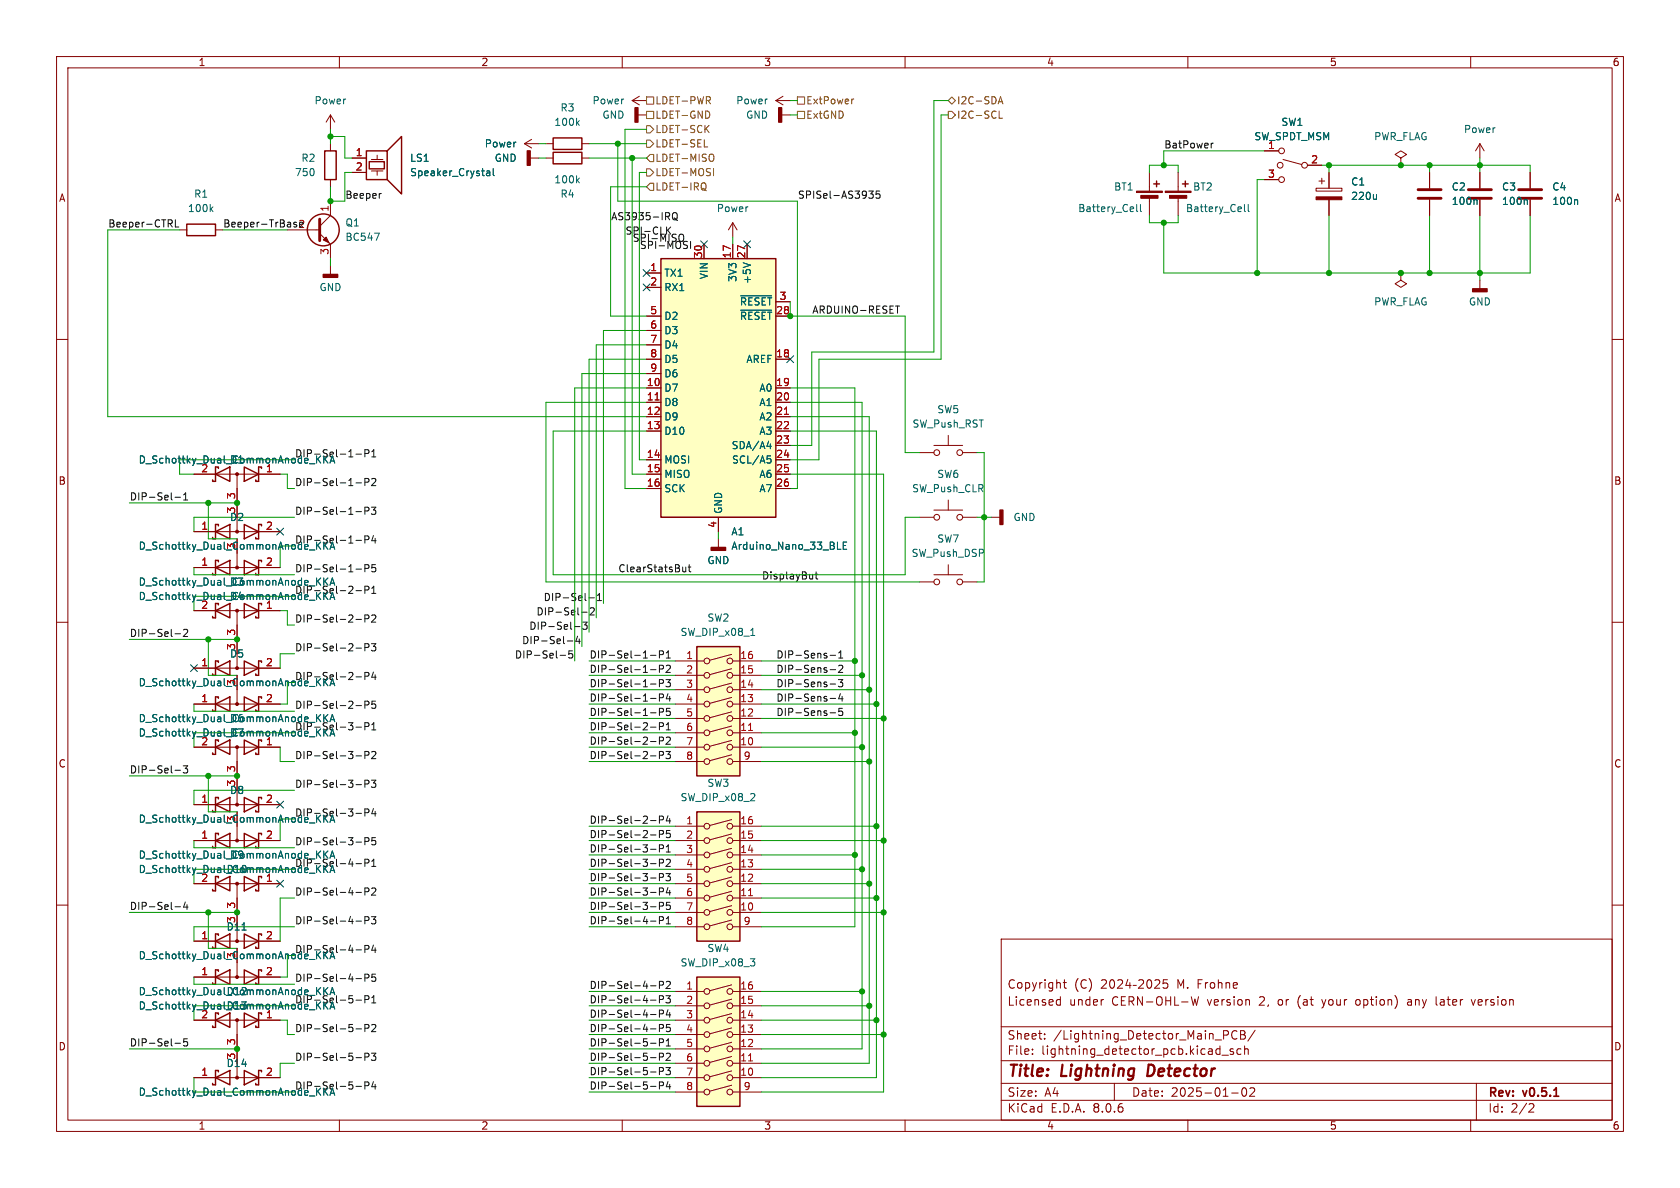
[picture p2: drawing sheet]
<svg xmlns="http://www.w3.org/2000/svg" width="297mm" height="210mm" viewBox="0 0 297 210" stroke-linecap="round" stroke-linejoin="round" font-family="sans-serif">
<g fill="none" stroke="#840000" stroke-width=".18">
<path d="M10 10h277v190h-277zM12 12h273v186h-273zM60 10v2M110 10v2M160 10v2M210 10v2M260 10v2M252.7 30.5v2.8M252.7 35.3v2.8M10 60h2M285 60h2M34.3 83.8h11.2"/>
<path d="M41.9 83.8v5.1M45.7 83.8h3.8M10 110h2M285 110h2M10 160h2M285 160h2M177 166h108v32h-108zM186.9 177.6h.6M186.9 176.8h.6M187.5 176.2v1.5M188 173.7h.5M188.2 173.2v1.3l.3 .2"/>
<path d="M194.7 173.3l.6-.1 .2 .1 .1 .3-.9 1.1h.9M195 176.7h.1M196.3 173.3l.2-.1a.81 .81 0 0 1 .6 .6 .81 .81 0 0 1-.3 .8l-.1 .1a.81 .81 0 0 1-.4-1.4zM197.6 173.3l.6-.1 .2 .1 .1 .3-1 1.1h1M199.4 173.1l-.4 1.1h1M199.7 173.7v1M200.3 174.2h.6M201.3 173.3l.6-.1 .2 .1 .1 .3-1 1.1h1M202.9 173.3l.2-.1a.81 .81 0 0 1 .6 .6 .81 .81 0 0 1-.3 .8l-.2 .1a.81 .81 0 0 1-.3-1.4zM204.2 173.3l.5-.1 .3 .1v.3l-.9 1.1h.9M206.4 173.2h-.7l-.1 .7 .2-.1h.5l.2 .3-.1 .5-.2 .1-.6-.1M210.6 176.2l.4 1.5 .2-1.1 .3 1.1 .4-1.5"/>
<path d="M211.8 173.9h.5M212.5 173.2h-.7v1.5M213.1 173.7v1M213.5 173.7l-.3 .1-.1 .2M214 173.8l.2-.1 .5 .1v.6l-.1 .2-.4 .1-.2-.1zM215.4 173.8l.2-.1 .4 .1v.9M215.4 173.2v1.5M216.7 173.8l.3-.1 .3 .1 .1 .9M216.7 173.7v1M218 174.2l.7-.1v-.3l-.5-.1-.2 .2 .1 .7h.6M233.7 176.7l.3 1M233.8 178.1l-.1 .1"/>
<path d="M240 176.7l-.3 .3v.4l.3 .3M249.3 176.7l-.4 .1M249.4 177.1h-.4a.29 .29 0 0 0-.2 .3 .29 .29 0 0 0 .2 .3h.4M253.9 177.5l.2 .2M260.1 176.7l.4 1 .3-1M60 198v2M110 198v2M160 198v2M177 194.5h108M177 191.5h108M177 187.5h108M177 181.5h108"/>
<path d="M182.5 186.3v.1M182.5 185.5v.1M184.7 183.6v.1M184.7 182.8v.1M197 191.5v3M210 198v2M215.5 185.4l.2 .1M215.7 184.9v1.5M215.7 186.3l-.2 .1M216 186.5h1.2M216.3 182.2h.6l.3 .3-.2 .4-.7 .1M217.7 193.2h1.2"/>
<path d="M218 185.5l-.3-.1-.2 .2v.2l.5 .2v.3h-.5M218.7 182.3a.6 .6 0 0 0-.8 0 .6 .6 0 0 0-.2 .8 .56 .56 0 0 0 .3 .5 .56 .56 0 0 0 .7 0M219.3 182.2h.5l.2 .1 .1 .3-.3 .3a.4 .4 0 0 1 .4 .4 .4 .4 0 0 1-.3 .4h-.6zM219.3 182.9h.5M219.4 185.5l-.4-.1-.3 .3v.4l.1 .2h.6M219.7 192.4l.2-.1a.81 .81 0 0 1 .6 .6 .81 .81 0 0 1-.3 .8l-.2 .1a.81 .81 0 0 1-.3-1.4zM220 185.5l.2-.1 .4 .1 .1 .9M220 184.9v1.5M221 192.4l.5-.1 .2 .1 .1 .3-.9 1.1h.9M221.9 182.1l-1.3 2M260 198v2M261 191.5v6.5"/>
<path d="M270.5 195.1l.5 .1 .2 .3-1 1.1h1"/>
</g>
<path d="M274.7 193.8h.9" fill="none" stroke="#840000" stroke-width=".3"/>
<path d="M203.1 188.2l-.3 2h.5" fill="none" stroke="#840000" stroke-width=".4"/>
<path d="M250.7 35.1h4.1M250.7 33.5h4.1" fill="none" stroke="#840000" stroke-width=".51"/>
<path d="M260.9 35.3l.2 .2v.6M56.2 81.1l.5 .8M57.2 80.6v1.3M57.4 81.1l.6 .8M58.3 81.9l.5-1.3 .4 1.3" fill="none" stroke="#006464" stroke-width=".18"/>
<path d="M38.1 82.6v2.5h-.5v-.3M38.1 83.8l2.5-1.2v2.5zM43.2 82.6l2.5 1.2-2.5 1.3zM45.7 82.6v2.5h-.5v-.3" fill="none" stroke="#840000" stroke-width=".25"/>
<circle cx="41.9" cy="83.8" r=".25" fill="#840000" stroke="#840000" stroke-width=".18"/>
<path d="M123.2 172.7h7.6v22.9h-7.6z" fill="#ffffc2"/>
<g fill="none" stroke="#840000" stroke-width=".18">
<path d="M119.4 175.3h5.1M119.4 177.8h5.1M129.4 179.2l-3.9 1M129.4 176.6l-3.9 1.1M129.4 174.1l-3.9 1M129.5 175.3h5.1M129.5 177.8h5.1M119.4 190.5h5.1M119.4 188h5.1M119.4 185.4h5.1M119.4 182.9h5.1M119.4 180.3h5.1"/>
<path d="M119.4 193h5.1M129.4 191.8l-3.9 1.1M129.4 189.3l-3.9 1M129.4 186.8l-3.9 1M129.4 184.3l-3.9 1M129.4 181.7l-3.9 1.1M129.5 190.5h5.1M129.5 188h5.1M129.5 185.4h5.1M129.5 182.9h5.1M129.5 180.3h5.1M129.5 193h5.1"/>
<circle cx="125" cy="175.3" r=".51"/>
<circle cx="125" cy="177.8" r=".51"/>
<circle cx="129" cy="175.3" r=".51"/>
<circle cx="129" cy="177.8" r=".51"/>
<circle cx="125" cy="193" r=".51"/>
<circle cx="125" cy="190.5" r=".51"/>
<circle cx="125" cy="185.4" r=".51"/>
<circle cx="125" cy="188" r=".51"/>
<circle cx="125" cy="182.9" r=".51"/>
<circle cx="125" cy="180.3" r=".51"/>
<circle cx="129" cy="193" r=".51"/>
<circle cx="129" cy="190.5" r=".51"/>
<circle cx="129" cy="185.4" r=".51"/>
<circle cx="129" cy="188" r=".51"/>
<circle cx="129" cy="180.3" r=".51"/>
<circle cx="129" cy="182.9" r=".51"/>
</g>
<path d="M123.2 172.7h7.6v22.9h-7.6z" fill="none" stroke="#840000" stroke-width=".25"/>
<path d="M132.3 187.5h.7" fill="none" stroke="#a90000" stroke-width=".18"/>
<path d="M132.7 169.5h.7l-.4 .5M133.3 170l.1 .2-.1 .5" fill="none" stroke="#006464" stroke-width=".18"/>
<path d="M116.8 45.7h20.4v45.7h-20.4z" fill="#ffffc2"/>
<path d="M116.8 45.7h20.4v45.7h-20.4z" fill="none" stroke="#840000" stroke-width=".25"/>
<g fill="none" stroke="#840000" stroke-width=".18">
<path d="M92.7 25.4l1.3 .8M92.7 25.4h2.5M94 24.6l-1.3 .8M129.5 39.4v2.5M129.5 39.4l-.7 1.2M129.5 39.4l.8 1.2M232.7 33.3h4.5v.5h-4.5zM233.2 32h1M233.7 31.5v1M234.9 30.5v2.8M234.9 35.3v2.8M114.3 48.3h2.5"/>
<path d="M114.3 50.8h2.5M114.3 55.9h2.5M114.3 58.4h2.5M124.5 43.2v2.5M129.5 43.2v2.5M132.1 43.2v2.5M137.2 55.9h2.5M137.2 53.3h2.5M114.3 68.6h2.5M114.3 71.1h2.5M114.3 73.7h2.5M114.3 76.2h2.5"/>
<path d="M114.3 63.5h2.5M114.3 61h2.5M114.3 66h2.5M137.2 68.6h2.5M137.2 71.1h2.5M137.2 73.7h2.5M137.2 76.2h2.5M137.2 63.5h2.5M137.2 78.7h2.5M114.3 81.3h2.5M114.3 83.8h2.5M114.3 86.4h2.5"/>
<path d="M127 91.4v2.6M127 95.3v1.5M137.2 81.3h2.5M137.2 83.8h2.5M137.2 86.4h2.5M175.3 91.4h1.5"/>
</g>
<path d="M115.8 70.7h.7M138.7 73.2h.7" fill="none" stroke="#a90000" stroke-width=".18"/>
<path d="M243.3 34.4v.9M243.3 35.1l-.1 .2M130.9 54.8h5.5M130.9 52.3h5.5M131.4 46.4l1.3 .5M135.6 78.9h.8M136.2 78.5v.8M135.6 80.6h.6M135.8 81.1h.3l.2 .2-.1 .5-.4 .1M148.1 97.1h.6M149.1 96.4h.4M149.7 95.8h-.6v1.3h.6" fill="none" stroke="#006464" stroke-width=".18"/>
<g fill="#840000" stroke="#840000" stroke-width=".25">
<path d="M176.8 90.2h.5v2.5h-.5z"/>
<path d="M125.7 96.8h2.6v.5h-2.6z"/>
</g>
<path d="M232.7 34.8h4.5v.5h-4.5z" fill="#840000" stroke="#840000" stroke-width=".18"/>
<path d="M123.2 114.3h7.6v22.9h-7.6z" fill="#ffffc2"/>
<g fill="none" stroke="#840000" stroke-width=".18">
<path d="M119.4 116.8h5.1M119.4 119.4h5.1M129.4 118.2l-3.9 1.1M129.4 115.7l-3.9 1M129.5 116.8h5.1M129.5 119.4h5.1M41.9 137.2v5M119.4 132.1h5.1M119.4 129.5h5.1M119.4 127h5.1M119.4 124.5h5.1M119.4 121.9h5.1"/>
<path d="M119.4 134.6h5.1M129.4 133.4l-3.9 1.1M129.4 130.9l-3.9 1M129.4 128.3l-3.9 1.1M129.4 125.8l-3.9 1.1M129.4 123.3l-3.9 1M129.4 120.8l-3.9 1M129.5 132.1h5.1M129.5 129.5h5.1M129.5 127h5.1M129.5 124.5h5.1M129.5 121.9h5.1"/>
<path d="M129.5 134.6h5.1M34.3 142.2h3.8M38.4 142.2h11.1"/>
<circle cx="125" cy="119.4" r=".51"/>
<circle cx="125" cy="116.8" r=".51"/>
<circle cx="129" cy="116.8" r=".51"/>
<circle cx="129" cy="119.4" r=".51"/>
<circle cx="125" cy="121.9" r=".51"/>
<circle cx="125" cy="124.5" r=".51"/>
<circle cx="125" cy="127" r=".51"/>
<circle cx="125" cy="134.6" r=".51"/>
<circle cx="125" cy="132.1" r=".51"/>
<circle cx="125" cy="129.5" r=".51"/>
<circle cx="129" cy="124.5" r=".51"/>
<circle cx="129" cy="121.9" r=".51"/>
<circle cx="129" cy="127" r=".51"/>
<circle cx="129" cy="134.6" r=".51"/>
<circle cx="129" cy="132.1" r=".51"/>
<circle cx="129" cy="129.5" r=".51"/>
</g>
<path d="M123.2 114.3h7.6v22.9h-7.6zM38.1 142.2l2.5-1.2v2.5zM38.6 141.2v-.2h-.5v2.5h-.5v-.2M43.2 141l2.5 1.2-2.5 1.3zM46.2 141.2v-.2h-.5v2.5h-.5v-.2" fill="none" stroke="#840000" stroke-width=".25"/>
<path d="M132.3 129.1h.7" fill="none" stroke="#a90000" stroke-width=".18"/>
<path d="M132.7 112.3h.7M133 111.3l.1-.2v1.2M56.2 144.6l.5 .8M57.2 144.1v1.3M57.4 144.6l.6 .8M58.3 145.4l.5-1.3 .4 1.3" fill="none" stroke="#006464" stroke-width=".18"/>
<circle cx="41.9" cy="142.2" r=".25" fill="#840000" stroke="#840000" stroke-width=".18"/>
<path d="M123.2 143.5h7.6v22.9h-7.6z" fill="#ffffc2"/>
<g fill="none" stroke="#840000" stroke-width=".18">
<path d="M111.8 17.8h2.5M111.8 17.8l1.2 .7M113 17l-1.2 .8M137.2 17.8l1.2 .7M137.2 17.8h2.5M138.4 17l-1.2 .8M58.4 20.3l-.7 1.3M58.4 20.3v2.6M58.4 25.4v1.3M58.4 31.8v1.2M58.4 35.6v2.5l-1.9 1.9M58.4 20.3l.8 1.3"/>
<path d="M62.2 27.9h2.6M62.2 30.5h2.6M65.7 30.2h2M65.7 28.2h2M66.7 27.4v.8M66.7 30.2v.8M93.7 27.9h1.5M96.5 25.4h1.3M96.5 27.9h1.3M102.9 25.4h1.2M102.9 27.9h1.2M112.8 20.3h1.5"/>
<path d="M138.2 20.3h1.5M203.2 30.5v3.3M203.2 34.8v3.3M208.3 30.5v3.3M208.3 34.8v3.3M223.5 26.7h2.6M223.5 31.8h2.6M226.8 28.2l3.3 .9M231.1 29.2h2.6M234.9 30.5v2.8M234.9 35.3v2.8M247.6 27.9l1.1-.6-1.1-.6-1 .6 1 .6v1.3"/>
<path d="M247.6 29.2h.1M252.7 30.5v2.8M252.7 35.3v2.8M261.6 25.4l-.7 1.3M261.6 25.4v2.5M261.6 30.5v2.8M261.6 35.3v2.8M261.6 25.4l.8 1.3M270.5 30.5v2.8M270.5 35.3v2.8M31.7 40.6h1.3M38.1 40.6h1.3"/>
<path d="M50.8 40.6h5.7M56.5 41.3l1.9 1.9v2.5M58.4 47v1.5M114.3 48.3h2.5M114.3 50.8h2.5M114.3 55.9h2.5M114.3 58.4h2.5M124.5 43.2v2.5M129.5 43.2v2.5M132.1 43.2v2.5M137.2 55.9h2.5M137.2 53.3h2.5"/>
<path d="M247.6 48.3v1.2l-1 .7 1 .6 1.1-.6-1.1-.7M247.6 48.3h.1M261.6 49.5v1.6M114.3 68.6h2.5M114.3 71.1h2.5M114.3 73.7h2.5M114.3 76.2h2.5M114.3 63.5h2.5M114.3 61h2.5M114.3 66h2.5M137.2 78.7h2.5M137.2 68.6h2.5"/>
<path d="M137.2 71.1h2.5M137.2 73.7h2.5M137.2 76.2h2.5M137.2 63.5h2.5M165.1 78.7h5.1M167.6 77v1.7M34.3 94h3.8M34.3 83.8h3.8M38.4 94h11.1M41.9 86.4v7.6M41.9 95.3v5M45.7 83.8h3.8"/>
<path d="M114.3 83.8h2.5M114.3 81.3h2.5M114.3 86.4h2.5M127 91.4v2.6M137.2 83.8h2.5M137.2 81.3h2.5M137.2 86.4h2.5M162.6 91.4h2.5M162.6 80h2.5M165.1 90.2h5.1M167.6 88.4v1.8M167.6 99.8v1.8"/>
<path d="M170.2 91.4h2.5M170.2 80h2.5M34.3 118.1h3.8M34.3 108h11.2M34.3 100.3h3.8M38.4 118.1h11.1M38.4 100.3h11.1M41.9 108v10.1M41.9 119.4v5.1M45.7 108h3.8M162.6 102.9h2.5M165.1 101.6h5.1"/>
<path d="M170.2 102.9h2.5M34.3 124.5h3.8M34.3 132.1h11.2M38.4 124.5h11.1M41.9 132.1v7.6M45.7 132.1h3.8M34.3 156.2h11.2M34.3 148.6h3.8M34.3 142.2h3.8M38.4 148.6h11.1M41.9 143.5v5.1M41.9 156.2v10.2"/>
<path d="M45.7 156.2h3.8M45.7 142.2h3.8M119.4 146.1h5.1M119.4 158.8h5.1M119.4 156.2h5.1M119.4 153.7h5.1M119.4 151.1h5.1M119.4 148.6h5.1M129.4 157.6l-3.9 1M129.4 155l-3.9 1.1M129.4 152.5l-3.9 1M129.4 150l-3.9 1"/>
<path d="M129.4 147.4l-3.9 1.1M129.4 144.9l-3.9 1M129.5 146.1h5.1M129.5 158.8h5.1M129.5 156.2h5.1M129.5 153.7h5.1M129.5 151.1h5.1M129.5 148.6h5.1M34.3 166.4h3.8M34.3 172.7h3.8M38.4 166.4h11.1M38.4 172.7h11.1"/>
<path d="M41.9 167.6v5.1M119.4 161.3h5.1M119.4 163.8h5.1M129.4 162.6l-3.9 1.1M129.4 160.1l-3.9 1M129.5 161.3h5.1M129.5 163.8h5.1M34.3 190.5h3.8M34.3 180.3h11.2M38.4 190.5h11.1M41.9 180.3v10.2M45.7 180.3h3.8"/>
<circle cx="226.3" cy="29.2" r=".51"/>
<circle cx="226.6" cy="26.7" r=".51"/>
<circle cx="226.6" cy="31.8" r=".51"/>
<circle cx="230.6" cy="29.2" r=".51"/>
<circle cx="165.6" cy="80" r=".51"/>
<circle cx="165.6" cy="91.4" r=".51"/>
<circle cx="169.7" cy="80" r=".51"/>
<circle cx="169.7" cy="91.4" r=".51"/>
<circle cx="165.6" cy="102.9" r=".51"/>
<circle cx="169.7" cy="102.9" r=".51"/>
<circle cx="125" cy="153.7" r=".51"/>
<circle cx="125" cy="158.8" r=".51"/>
<circle cx="125" cy="151.1" r=".51"/>
<circle cx="125" cy="148.6" r=".51"/>
<circle cx="125" cy="146.1" r=".51"/>
<circle cx="125" cy="156.2" r=".51"/>
<circle cx="129" cy="151.1" r=".51"/>
<circle cx="129" cy="158.8" r=".51"/>
<circle cx="129" cy="148.6" r=".51"/>
<circle cx="129" cy="146.1" r=".51"/>
<circle cx="129" cy="156.2" r=".51"/>
<circle cx="129" cy="153.7" r=".51"/>
<circle cx="125" cy="161.3" r=".51"/>
<circle cx="125" cy="163.8" r=".51"/>
<circle cx="129" cy="163.8" r=".51"/>
<circle cx="129" cy="161.3" r=".51"/>
</g>
<g fill="none" stroke="#840000" stroke-width=".25">
<path d="M33 39.6h5.1v2.1h-5.1zM57.4 26.7h2v5.1h-2zM64.8 26.7h3.7v5.1h-3.7zM65.3 28.6h2.6v1.2h-2.6zM68.5 26.7l2.5-2.6v10.2l-2.5-2.5M97.8 24.4h5.1v2h-5.1zM97.8 26.9h5.1v2.1h-5.1zM204 32.5h1M204.5 32v1M209 32.5h1.1M209.5 32v1M38.1 94l2.5-1.3v2.6z"/>
<path d="M38.6 93v-.3h-.5v2.6h-.5v-.3M38.6 99.3v-.2h-.5v2.5h-.5v-.3M43.2 92.7l2.5 1.3-2.5 1.3zM43.2 99.1l2.5 1.2-2.5 1.3zM46.2 93v-.3h-.5v2.6h-.5v-.3M46.2 99.3v-.2h-.5v2.5h-.5v-.3M38.1 118.1l2.5-1.3v2.6zM38.1 106.7v2.5h-.5v-.2M38.1 108l2.5-1.3v2.5zM38.1 100.3l2.5-1.2v2.5zM38.6 117.1v-.3h-.5v2.6h-.5v-.3M43.2 116.8l2.5 1.3-2.5 1.3z"/>
<path d="M43.2 106.7l2.5 1.3-2.5 1.2zM45.7 106.7v2.5h-.5v-.2M46.2 117.1v-.3h-.5v2.6h-.5v-.3M38.1 124.5l2.5-1.3v2.5zM38.1 130.8v2.6h-.5v-.3M38.1 132.1l2.5-1.3v2.6zM38.6 123.4v-.2h-.5v2.5h-.5v-.2M43.2 123.2l2.5 1.3-2.5 1.2zM43.2 130.8l2.5 1.3-2.5 1.3zM45.7 130.8v2.6h-.5v-.3M46.2 123.4v-.2h-.5v2.5h-.5v-.2M38.1 154.9v2.6h-.5v-.3"/>
<path d="M38.1 156.2l2.5-1.3v2.6zM38.1 148.6l2.5-1.3v2.6zM38.6 147.6v-.3h-.5v2.6h-.5v-.3M43.2 154.9l2.5 1.3-2.5 1.3zM43.2 147.3l2.5 1.3-2.5 1.3zM45.7 154.9v2.6h-.5v-.3M46.2 147.6v-.3h-.5v2.6h-.5v-.3M123.2 143.5h7.6v22.9h-7.6zM38.1 166.4l2.5-1.3v2.5zM38.1 172.7l2.5-1.2v2.5zM38.1 179.1v2.5h-.5v-.2M38.6 165.4v-.3h-.5v2.5h-.5v-.2"/>
<path d="M38.6 171.7v-.2h-.5v2.5h-.5v-.3M43.2 165.1l2.5 1.3-2.5 1.2zM43.2 171.5l2.5 1.2-2.5 1.3zM43.2 179.1l2.5 1.2-2.5 1.3zM45.7 179.1v2.5h-.5v-.2M46.2 165.4v-.3h-.5v2.5h-.5v-.2M46.2 171.7v-.2h-.5v2.5h-.5v-.3M38.1 190.5l2.5-1.3v2.6zM38.1 180.3l2.5-1.2v2.5zM38.6 189.5v-.3h-.5v2.6h-.5v-.3M43.2 189.2l2.5 1.3-2.5 1.3zM46.2 189.5v-.3h-.5v2.6h-.5v-.3"/>
<circle cx="57.1" cy="40.6" r="2.82"/>
</g>
<path d="M115.8 70.7h.7M138.7 73.2h.7M132.3 158.3h.7" fill="none" stroke="#a90000" stroke-width=".18"/>
<g fill="none" stroke="#006464" stroke-width=".18">
<path d="M37.3 36.9l.3 .5M37.6 36.6l-.4 .4M86 30.3h.5l.1 .8M86.6 30.5l-.4 .1-.2 .2 .2 .3 .4-.1M87.2 29.8v1.1l.2 .2M102.1 21.7l.3 .5M102.1 31.8l.3 .5M102.4 21.3l-.5 .5M102.4 31.5l-.5 .5M201 36.1v1.1l.1 .2M201.6 36.1v1.1l.2 .2M220 36.1v1.1l.2 .2"/>
<path d="M220.7 36.1v1.1l.1 .2M243.3 34.4v.9M243.3 35.1l-.1 .2M260.9 35.3l.2 .2v.6M269.8 35.3l.2 .2v.6M278.7 35.3l.2 .2v.6M66.2 41.2h.9l-.6 1.3M130.9 54.8h5.5M130.9 52.3h5.5M131.4 46.4l1.3 .5M135.6 78.9h.8M136.2 78.5v.8"/>
<path d="M56.2 96.4l.5 .7M56.2 81.1l.5 .8M57.2 80.6v1.3M57.2 95.8v1.3M57.4 96.4l.6 .7M57.4 81.1l.6 .8M58.3 97.1l.5-1.3 .4 1.3M58.3 81.9l.5-1.3 .4 1.3M135.6 80.6h.6M135.8 81.1h.3l.2 .2-.1 .5-.4 .1M148.1 97.1h.6M149.1 96.4h.4"/>
<path d="M149.7 95.8h-.6v1.3h.6M56.2 105.3l.5 .7M56.2 102.7l.5 .7M56.7 102.2l-.7 .7M57.2 102.2v1.2M57.2 104.7v1.3M57.2 120v1.2M57.4 105.3l.6 .7M57.4 102.7l.6 .7M58 102.2l-.8 .7M58.3 106l.5-1.3 .4 1.3M58.3 103.4l.5-1.2 .4 1.2"/>
<path d="M58.4 103.1h.7M56.2 120.5l.5 .7M56.2 126.9l.5 .7M56.2 129.4l.5 .7M56.7 126.3l-.7 .7M57.2 126.3v1.3M57.2 128.8v1.3M57.4 120.5l.6 .7M57.4 126.9l.6 .7M57.4 129.4l.6 .7M58 126.3l-.8 .7M58.3 121.2l.5-1.2 .4 1.2"/>
<path d="M58.3 127.6l.5-1.3 .4 1.3M58.3 130.1l.5-1.3 .4 1.3M58.4 127.2h.7M56.2 153.5l.5 .7M56.2 151l.5 .7M56.2 144.6l.5 .8M56.7 150.4l-.7 .8M57.2 144.1v1.3M57.2 150.4v1.3M57.2 153v1.2M57.4 153.5l.6 .7M57.4 151l.6 .7"/>
<path d="M57.4 144.6l.6 .8M58 150.4l-.8 .8M58.3 154.2l.5-1.2 .4 1.2M58.3 151.7l.5-1.3 .4 1.3M58.3 145.4l.5-1.3 .4 1.3M58.4 151.3h.7M133.3 140.3l.1 .2v.3l-.7 .7h.7M42.8 164.4h.7M56.2 168.8l.5 .7M56.2 175.1l.5 .7M56.2 177.7l.5 .7M56.7 174.6l-.7 .7"/>
<path d="M57.2 168.2v1.3M57.2 174.6v1.2M57.2 177.1v1.3M57.4 168.8l.6 .7M57.4 175.1l.6 .7M57.4 177.7l.6 .7M58 174.6l-.8 .7M58.3 169.5l.5-1.3 .4 1.3M58.3 175.8l.5-1.2 .4 1.2M58.3 178.4l.5-1.3 .4 1.3M58.4 175.5h.7M56.2 192.9l.5 .7"/>
<path d="M57.2 192.3v1.3M57.4 192.9l.6 .7M58.3 193.6l.5-1.3 .4 1.3"/>
</g>
<g fill="#840000" stroke="#840000" stroke-width=".18">
<path d="M206 33.8h4.6v.2h-4.6z"/>
<path d="M206.8 34.5h3v.6h-3z"/>
<path d="M57.7 41.9l.5 1-1.1-.5z"/>
<path d="M200.9 33.8h4.6v.2h-4.6z"/>
<path d="M201.7 34.5h3v.6h-3z"/>
<circle cx="41.9" cy="156.2" r=".25"/>
<circle cx="41.9" cy="148.6" r=".25"/>
<circle cx="41.9" cy="118.1" r=".25"/>
<circle cx="41.9" cy="124.5" r=".25"/>
<circle cx="41.9" cy="190.5" r=".25"/>
<circle cx="41.9" cy="94" r=".25"/>
<circle cx="41.9" cy="166.4" r=".25"/>
<circle cx="41.9" cy="172.7" r=".25"/>
<circle cx="41.9" cy="180.3" r=".25"/>
<circle cx="41.9" cy="107.9" r=".25"/>
<circle cx="41.9" cy="100.3" r=".25"/>
<circle cx="41.9" cy="132.1" r=".25"/>
</g>
<path d="M56.5 38.7v3.8M259.6 35.1h4.1M259.6 33.5h4.1M268.5 35.1h4M268.5 33.5h4" fill="none" stroke="#840000" stroke-width=".51"/>
<g fill="#840000" stroke="#840000" stroke-width=".25">
<path d="M112.3 19.1h.5v2.5h-.5z"/>
<path d="M260.3 51.1h2.6v.5h-2.6z"/>
<path d="M93.2 26.7h.5v2.5h-.5z"/>
<path d="M57.1 48.5h2.6v.5h-2.6z"/>
<path d="M137.7 19.1h.5v2.5h-.5z"/>
</g>
<g fill="none" stroke="#725600" stroke-width=".18">
<path d="M114.3 17.1h1.3v1.3h-1.3zM114.3 19.7h1.3v1.3h-1.3zM125.2 17.8l.4 .6M125.2 19.7l.3 .5-.3 .6M125.5 17.2v.4M141 19.7h1.2v1.3h-1.2zM141 17.1h1.2v1.3h-1.2zM150.9 17.5l-.3 .3M167.6 17.8l.7-.7 .6 .7-.6 .6zM167.6 19.7h.7l.6 .6-.6 .7h-.7zM176.5 18.4l.4-1.3 .4 1.3M176.6 18h.6"/>
<path d="M176.6 19.6v1.3h.6M114.3 29.8h.6l.7 .7-.7 .6h-.6zM114.3 24.8h.6l.7 .6-.7 .6h-.6zM114.3 22.2h.6l.7 .7-.7 .6h-.6zM114.9 27.3h.7v1.3h-.7l-.6-.7zM114.9 32.4h.7v1.3h-.7l-.6-.7zM124.4 33.4l.2 .1M124.5 26h.6M124.5 32.3l.1 .1a.9 .9 0 0 1 0 1.1M124.6 33.5l.3 .2M124.6 33.5l-.1 .1M124.8 22.7l.6 .7"/>
<path d="M125.4 22.2l-.8 .7M125.9 27.2l.1 .1a.81 .81 0 0 1-.1 1.2M126.1 29.8v1.3"/>
</g>
<g fill="none" stroke="#0f0f0f" stroke-width=".18">
<path d="M31 38.9v1.2h.6M52.1 39.3l-.2 .2 .2 .2M67.4 34.2l-.2 .1M119.1 37.6h.1a.43 .43 0 0 1 .5 .4v.4a.42 .42 0 0 1-.4 .5 .42 .42 0 0 1-.4-.5v-.4zM119.1 38.6l.7 .4M153.6 33.8h.8l-.4 .5 .3 .1 .1 .4-.3 .2h-.3M155.5 33.8h-.6v.6l.1-.1h.5l.1 .2-.1 .4-.2 .1-.4-.1M214.1 25.3v.9M214.5 25.3l-.4 .3M51.9 40.1h.4M118 40.7l.6 .7M118.6 40.1l-.8 .8"/>
<path d="M120.2 41.5l.1-.1a.43 .43 0 0 1 .6 .4v.4M121.4 42.7h.1M121.4 43.4l.1 .2-.1 .3M122.1 42.7v1.2M158.3 54.1h.7M65.7 79.9l.4-.4v1.3M30.9 87.9h1M32.5 88.4h.7M32.5 87.5l.3-.4v1.3M62.9 95.5h1M62.9 90.4h1M62.9 80.3h1"/>
<path d="M62.9 85.4h1M64.5 80.2l.6-.1 .1-.2v-.3l-.7-.1v1.3M64.5 85.2h.6l.1-.2v-.3l-.7-.1v1.2M64.5 90.3h.6l.1-.2v-.3l-.7-.1v1.2M64.5 95.4l.6-.1 .1-.1v-.3l-.7-.2v1.3M65.7 89.7h.7l-.4 .4 .4 .2v.5l-.2 .1-.5-.1M65.7 84.7l.5-.1 .2 .3-.7 .9h.7M65.7 80.8h.7M66 94.7l-.3 .9h.8M66.3 95.2v.8M66.4 99.8h-.6l-.1 .6 .2-.1 .4 .1 .1 .1v.5l-.2 .1-.5-.1M121.8 99.8v1.1l.3 .2"/>
<path d="M30.9 112h1M32.5 111.4l.4-.2 .3 .4-.8 .9h.8M62.9 114.6h1M62.9 119.7h1M62.9 104.4h1M62.9 100.6h1M62.9 109.5h1M64.5 100.5l.6-.1 .1-.2v-.3l-.7-.1v1.3M64.5 104.3l.6-.1 .1-.1v-.4l-.7-.1v1.3M64.5 109.4l.6-.1 .1-.2v-.3l-.7-.1v1.3M64.5 114.5l.6-.1 .1-.2v-.3l-.7-.1v1.3M64.5 119.5h.6l.1-.2v-.3l-.7-.1v1.2"/>
<path d="M65.7 113.8h.7l-.4 .5 .4 .1v.5l-.2 .2-.5-.2M65.7 108.8l.5-.1 .2 .4-.7 .9h.7M65.7 104l.4-.4v1.3M65.7 104.9h.7M66 118.8l-.3 .9h.8M66.3 119.3v.8M99 115.8h1M100.3 113.3h1M101.2 115.1h-.6l-.1 .6 .2-.2 .4 .1 .2 .2-.1 .4-.2 .1-.5-.1M101.6 110.8h.9M102.1 112.5l-.3 .9h.8M102.4 112.9v.9"/>
<path d="M102.8 108.2h1M103 110h.8l-.4 .5 .3 .1v.5l-.1 .1-.6-.1M104.1 105.7h1M104.3 107.6l.5-.2 .3 .4-.8 .9h.8M105.6 106.2h.7M105.6 105.3l.4-.4v1.3M115 115.8h1M115 118.4h1M116.6 115.7h.6l.1-.2-.1-.3-.6-.1v1.2M116.6 118.3l.6-.1 .1-.2-.1-.3-.6-.1v1.3M117.8 117.7l.5-.1 .2 .4-.8 .9h.8M117.8 116.3h.7"/>
<path d="M117.8 115.4l.3-.3v1.2M120.7 100.9l.2 .2 .3-.1M121.2 100.2v.9M121.7 100.2h.4M143.7 101.5v.9M143.7 102.2l-.1 .1M144.1 101.5h.5M144.3 101.1v1.1l.3 .2M146.8 115.8h.9M146.8 118.4h.9M148.3 117.7l.5-.1 .2 .4-.8 .9h.8M148.3 116.3h.7"/>
<path d="M148.3 115.4l.3-.3v1.2M30.9 136.2h1M32.4 135.4h.8l-.4 .5 .3 .1v.5l-.2 .1-.5-.1M62.9 133.6h1M62.9 124.7h1M62.9 138.7h1M62.9 128.5h1M64.5 124.6h.6l.1-.2v-.3l-.7-.2v1.3M64.5 128.4h.6l.1-.2v-.3l-.7-.1v1.2M64.5 133.5l.6-.1 .1-.1v-.3l-.7-.2v1.3M64.5 138.6l.6-.1 .1-.2v-.3l-.7-.1v1.3M65.7 137.9h.7l-.4 .5 .4 .1v.6l-.2 .1-.5-.1"/>
<path d="M65.7 133l.5-.2 .2 .4-.7 .9h.7M65.7 128.1l.4-.3v1.2M65.7 129h.7M66.4 123.9h-.6l-.1 .7 .2-.2 .4 .1 .1 .2v.4l-.2 .1-.5-.1M115 120.9h1M115 133.6h1M115 128.5h1M115 123.5h1M115 126h1M115 131.1h1M116.6 120.8l.6-.1 .1-.1-.1-.3-.6-.2v1.3M116.6 133.5l.6-.1 .1-.1-.1-.3-.6-.2v1.3"/>
<path d="M116.6 123.3h.6l.1-.2-.1-.3-.6-.1v1.2M116.6 125.9l.6-.1 .1-.2-.1-.3-.6-.1v1.3M116.6 128.4h.6l.1-.2-.1-.3-.6-.1v1.2M116.6 131l.6-.1 .1-.2-.1-.3-.6-.1v1.3M117.7 120.1h.8l-.4 .5 .4 .1v.6l-.2 .1-.6-.1M117.7 132.8h.8l-.4 .5 .4 .1v.6l-.2 .1-.6-.1M117.8 130.4l.5-.1 .2 .4-.8 .9h.8M117.8 129h.7M117.8 128.1l.3-.3v1.2M118.1 122.6l-.3 .9h.8M118.4 123.1v.8M118.5 125.2h-.7v.6l.2-.1 .4 .1 .1 .1v.5l-.2 .1-.5-.1"/>
<path d="M146.8 120.9h.9M146.8 123.5h.9M146.8 126h.9M148.2 120.1h.8l-.4 .5 .3 .1v.6l-.1 .1-.6-.1M148.6 122.6l-.3 .9h.8M148.9 123.1v.8M148.9 125.2h-.6v.6l.1-.1 .5 .1 .1 .1-.1 .5-.1 .1-.5-.1M32.8 159.4l-.3 1h.7M33.1 159.9v.9M62.9 148.9h1M62.9 152.7h1M62.9 143.8h1"/>
<path d="M62.9 157.8h1M64.5 143.7l.6-.1 .1-.2v-.3l-.7-.1v1.3M64.5 148.7h.6l.1-.2v-.3l-.7-.1v1.2M64.5 152.6l.6-.1 .1-.2v-.3l-.7-.1v1.3M64.5 157.6h.6l.1-.2v-.3l-.7-.1v1.2M65.7 157.1l.5-.1 .2 .3-.7 .9h.7M65.7 153.2h.7M65.7 152.3l.4-.4v1.3M66 142.9l-.3 .9h.8M66.3 143.4v.9M66.4 148.1h-.6l-.1 .6 .2-.1h.4l.1 .2v.4l-.2 .1-.5-.1M115 152.7h1"/>
<path d="M115 157.8h1M115 145.1h1M115 150.1h1M115 147.6h1M115 155.2h1M116.6 150h.6l.1-.2-.1-.3-.6-.2v1.3M116.6 152.6l.6-.1 .1-.2-.1-.3-.6-.1v1.3M116.6 144.9h.6l.1-.2-.1-.3-.6-.1v1.2M116.6 147.5l.6-.1 .1-.2-.1-.3-.6-.1v1.3M116.6 155.1l.6-.1 .1-.1-.1-.4-.6-.1v1.3M116.6 157.6h.6l.1-.2-.1-.3-.6-.1v1.2M117.7 154.4h.8l-.4 .5 .4 .1v.6l-.2 .1-.6-.1"/>
<path d="M117.8 152l.5-.1 .2 .4-.8 .9h.8M117.8 150.6h.7M117.8 149.7l.3-.4v1.3M118.1 144.2l-.3 .9h.8M118.1 156.9l-.3 .9h.8M118.4 144.7v.8M118.4 157.4v.8M118.5 146.8h-.7v.6l.2-.1 .4 .1 .1 .1v.5l-.2 .1-.5-.1M118.5 159.5h-.7v.6l.2-.1 .4 .1 .1 .1v.5l-.2 .1-.5-.1M30.9 160.3h1M62.9 167.9h1M62.9 162.8h1"/>
<path d="M62.9 176.8h1M62.9 173h1M64.5 162.7h.6l.1-.2v-.3l-.7-.2v1.3M64.5 167.8l.6-.1 .1-.1v-.4l-.7-.1v1.3M64.5 172.9l.6-.1 .1-.2v-.3l-.7-.1v1.3M64.5 176.7l.6-.1 .1-.2v-.3l-.7-.1v1.3M65.7 162h.7l-.4 .5 .4 .2v.5l-.2 .1-.5-.1M65.7 176.4l.4-.4v1.3M65.7 177.3h.7M66 167.1l-.3 .9h.8M66.3 167.6v.8M66.4 172.2h-.6l-.1 .6 .2-.1 .4 .1 .1 .1v.5l-.2 .1-.5-.1"/>
<path d="M115 160.3h1M115 162.8h1M115 174.3h1M115 176.8h1M115 179.3h1M116.6 160.2l.6-.1 .1-.2-.1-.3-.6-.1v1.3M116.6 162.7h.6l.1-.2-.1-.3-.6-.2v1.3M116.6 174.1h.6l.1-.2-.1-.3-.6-.1v1.2M116.6 176.7l.6-.1 .1-.2-.1-.3-.6-.1v1.3M116.6 179.2h.6l.1-.2-.1-.3-.6-.1v1.2M117.7 176h.8l-.4 .5 .4 .1v.6l-.2 .1-.6-.1M117.8 173.6l.5-.1 .2 .3-.8 .9h.8"/>
<path d="M117.8 162.4l.3-.4v1.3M117.8 163.3h.7M118.1 178.5l-.3 .9h.8M118.4 179v.8M30.9 184.4h1M33.1 183.6h-.6v.6l.1-.1 .5 .1 .1 .2-.1 .4-.2 .1-.4-.1M62.9 187h1M62.9 192h1M62.9 181.9h1M64.5 181.8l.6-.1 .1-.2v-.3l-.7-.1v1.3M64.5 186.8h.6l.1-.2v-.3l-.7-.1v1.2M64.5 191.9h.6l.1-.2v-.3l-.7-.1v1.2"/>
<path d="M65.7 186.2h.7l-.4 .5 .4 .1v.5l-.2 .1-.5-.1M65.7 181.2l.5-.1 .2 .4-.7 .9h.7M66 191.2l-.3 .9h.8M66.3 191.7v.8M115 187h1M115 192h1M115 184.4h1M115 189.5h1M115 181.9h1M116.6 181.8l.6-.1 .1-.2-.1-.3-.6-.1v1.3M116.6 184.3l.6-.1 .1-.1-.1-.3-.6-.2v1.3M116.6 186.8h.6l.1-.2-.1-.3-.6-.1v1.2"/>
<path d="M116.6 189.4l.6-.1 .1-.2-.1-.3-.6-.1v1.3M116.6 191.9h.6l.1-.2-.1-.3-.6-.1v1.2M117.7 188.7h.8l-.4 .5 .4 .1v.6l-.2 .1-.6-.1M117.8 186.3l.5-.1 .2 .3-.8 .9h.8M117.8 184l.3-.4v1.3M117.8 184.9h.7M118.1 191.2l-.3 .9h.8M118.4 191.7v.8M118.5 181.1h-.7v.6l.2-.1h.4l.1 .2v.4l-.2 .2-.5-.2"/>
</g>
<g fill="none" stroke="#009600" stroke-width=".18">
<path d="M139.7 17.8h1.3M167.6 17.8h-2.5v44.4h-21.6v16.5h-3.8M58.4 22.9v2.5M58.4 24.1h2.6v3.8h1.2M62.2 30.5h-1.2v5.1h-2.6v-2.6M95.2 25.4h1.3M95.2 27.9h1.3M104.1 25.4h10.2M104.1 27.9h10.2M109.2 25.4v10.2h31.8v50.8h-1.3M111.8 27.9v55.9h2.5M114.3 30.5h-1.3v50.8h1.3"/>
<path d="M114.3 22.9h-3.8v63.5h3.8M114.3 33h-6.4v22.9h6.4M139.7 20.3h1.3M167.6 20.3h-1.2v43.2h-21.6v17.8h-5.1M203.2 30.5v-1.3h5.1v1.3M203.2 38.1v1.3h5.1v-1.3M223.5 31.8h-1.3v16.5M223.5 26.7h-17.8v2.5M233.7 29.2h36.8v1.3M234.9 29.2v1.3M234.9 38.1v10.2M252.7 29.2v1.3"/>
<path d="M252.7 38.1v10.2M261.6 27.9v2.6M261.6 38.1v11.4M270.5 38.1v10.2h-64.8v-8.9M31.7 40.6h-12.7v33.1h95.3M39.4 40.6h11.4M58.4 45.7v1.3M114.3 58.4h-7.6v48.3M129.5 41.9v1.3M139.7 53.3v2.6h20.3v24.1h2.6M114.3 76.2h-16.5v25.4h62.2v-10.2h2.6M114.3 71.1h-17.8v31.8h66.1"/>
<path d="M114.3 66h-11.4v48.3M114.3 61h-8.9v48.2M114.3 68.6h-12.7v48.2M114.3 63.5h-10.2v48.3M139.7 76.2h15.2v114.3h-20.3M139.7 71.1h12.7v114.3h-17.8M139.7 68.6h11.4v95.2h-16.5M139.7 73.7h14v114.3h-19.1M22.9 88.9h19M36.8 88.9v6.4h5.1M49.5 96.5v3.8M49.5 83.8h1.3v2.6h1.3"/>
<path d="M52.1 91.4h-17.8v2.6M52.1 81.3h-20.4v2.5h2.6M127 94v1.3M139.7 83.8h16.5v109.2h-21.6M172.7 91.4h2.6M172.7 80h1.3v22.9h-1.3M22.9 113h19M34.3 100.3v1.3h17.8M36.8 113v6.4h5.1M49.5 108h1.3v2.5h1.3M52.1 105.4h-17.8v2.6M52.1 115.6h-2.6v2.5"/>
<path d="M104.1 119.4h15.3M104.1 116.8h15.3M134.6 119.4h17.8M134.6 116.8h16.5M22.9 137.2h19M34.3 124.5v1.2h17.8M36.8 137.2v6.3h5.1M49.5 132.1v2.5h2.6M50.8 120.7v3.8h-1.3M52.1 129.5h-17.8v2.6M52.1 139.7h-17.8v2.5M104.1 134.6h15.3"/>
<path d="M104.1 129.5h15.3M104.1 121.9h15.3M104.1 132.1h15.3M104.1 124.5h15.3M104.1 127h15.3M134.6 134.6h19.1M134.6 129.5h16.5M134.6 121.9h19.1M134.6 132.1h17.8M134.6 124.5h20.3M134.6 127h21.6M34.3 148.6v1.3h17.8"/>
<path d="M49.5 144.8v3.8M52.1 153.7h-17.8v2.5M52.1 158.8h-2.6v7.6M104.1 158.8h15.3M104.1 153.7h15.3M104.1 146.1h15.3M104.1 148.6h15.3M104.1 151.1h15.3M104.1 156.2h15.3M134.6 158.8h20.3M134.6 153.7h17.8M134.6 146.1h20.3"/>
<path d="M134.6 148.6h21.6M134.6 151.1h16.5M134.6 156.2h19.1M22.9 161.3h19M34.3 172.7v1.3h17.8M36.8 161.3v6.3h5.1M50.8 168.9v3.8h-1.3M52.1 163.8h-17.8v2.6M52.1 177.8h-17.8v2.5M104.1 161.3h15.3M104.1 163.8h15.3M104.1 177.8h15.3"/>
<path d="M104.1 175.3h15.3M134.6 161.3h21.6M134.6 177.8h19.1M134.6 175.3h17.8M22.9 185.4h19M34.3 190.5v2.5h17.8M49.5 180.3h1.3v2.6h1.3M52.1 188h-2.6v2.5M104.1 193h15.3M104.1 180.3h15.3M104.1 185.4h15.3M104.1 188h15.3"/>
<path d="M104.1 182.9h15.3M104.1 190.5h15.3M134.6 180.3h20.3M134.6 182.9h21.6"/>
</g>
<g fill="none" stroke="#000084" stroke-width=".18">
<path d="M113.7 47.7l1.2 1.2M113.7 50.2l1.2 1.2M114.9 47.7l-1.2 1.2M114.9 50.2l-1.2 1.2M123.9 42.6l1.2 1.2M125.1 42.6l-1.2 1.2M131.5 42.6l1.2 1.2M132.7 42.6l-1.2 1.2M139.1 62.9l1.2 1.2M140.3 62.9l-1.2 1.2M48.9 93.4l1.2 1.2M50.1 93.4l-1.2 1.2"/>
<path d="M33.7 117.5l1.2 1.2M34.9 117.5l-1.2 1.2M48.9 141.6l1.2 1.2M48.9 155.6l1.2 1.2M50.1 141.6l-1.2 1.2M50.1 155.6l-1.2 1.2"/>
</g>
<g fill="#009600" stroke="#009600" stroke-width=".18">
<circle cx="205.7" cy="39.4" r=".46"/>
<circle cx="205.7" cy="29.2" r=".46"/>
<circle cx="139.7" cy="55.9" r=".46"/>
<circle cx="252.7" cy="29.2" r=".46"/>
<circle cx="261.6" cy="29.2" r=".46"/>
<circle cx="234.9" cy="29.2" r=".46"/>
<circle cx="222.2" cy="48.3" r=".46"/>
<circle cx="252.7" cy="48.3" r=".46"/>
<circle cx="261.6" cy="48.3" r=".46"/>
<circle cx="247.6" cy="48.3" r=".46"/>
<circle cx="234.9" cy="48.3" r=".46"/>
<circle cx="247.6" cy="29.2" r=".46"/>
<circle cx="156.2" cy="161.3" r=".46"/>
<circle cx="153.7" cy="156.2" r=".46"/>
<circle cx="154.9" cy="158.8" r=".46"/>
<circle cx="153.7" cy="134.6" r=".46"/>
<circle cx="156.2" cy="127" r=".46"/>
<circle cx="156.2" cy="148.6" r=".46"/>
<circle cx="154.9" cy="146.1" r=".46"/>
<circle cx="151.1" cy="151.1" r=".46"/>
<circle cx="152.4" cy="153.7" r=".46"/>
<circle cx="151.1" cy="116.8" r=".46"/>
<circle cx="174" cy="91.4" r=".46"/>
<circle cx="58.4" cy="24.1" r=".46"/>
<circle cx="58.4" cy="35.6" r=".46"/>
<circle cx="111.8" cy="27.9" r=".46"/>
<circle cx="109.2" cy="25.4" r=".46"/>
<circle cx="154.9" cy="180.3" r=".46"/>
<circle cx="156.2" cy="182.9" r=".46"/>
<circle cx="153.7" cy="177.8" r=".46"/>
<circle cx="152.4" cy="175.3" r=".46"/>
<circle cx="41.9" cy="113" r=".46"/>
<circle cx="36.8" cy="113" r=".46"/>
<circle cx="36.8" cy="88.9" r=".46"/>
<circle cx="41.9" cy="88.9" r=".46"/>
<circle cx="41.9" cy="137.2" r=".46"/>
<circle cx="36.8" cy="137.2" r=".46"/>
<circle cx="36.8" cy="161.3" r=".46"/>
<circle cx="154.9" cy="124.5" r=".46"/>
<circle cx="153.7" cy="121.9" r=".46"/>
<circle cx="152.4" cy="119.4" r=".46"/>
<circle cx="151.1" cy="129.5" r=".46"/>
<circle cx="152.4" cy="132.1" r=".46"/>
<circle cx="41.9" cy="161.3" r=".46"/>
<circle cx="41.9" cy="185.4" r=".46"/>
</g>
<g font-size="2.8" fill="#840000">
<text x="178" y="190.9">Title:</text>
<text x="187.7" y="190.9">Lightning</text>
<text x="203.7" y="190.9">Detector</text>
</g>
<g font-size="2.1" fill="#840000">
<text x="178" y="178">Licensed</text>
<text x="178" y="175">Copyright</text>
<text x="189" y="178">under</text>
<text x="189.9" y="175">(C)</text>
<text x="196.6" y="178">CERN-OHL-W</text>
<text x="208.3" y="175">M.</text>
<text x="213.6" y="178">version</text>
<text x="222.9" y="178">2,</text>
<text x="226.4" y="178">or</text>
<text x="229.9" y="178">(at</text>
<text x="234.5" y="178">your</text>
<text x="240.5" y="178">option)</text>
<text x="249.8" y="178">any</text>
<text x="255" y="178">later</text>
<text x="261.5" y="178">version</text>
<text x="178" y="184">Sheet:</text>
<text x="186.2" y="184">/Lightning_Detector_Main_PCB/</text>
<text x="178" y="186.7">File:</text>
<text x="184.1" y="186.7">lightning_detector_pcb.kicad_sch</text>
<text x="178" y="196.9">KiCad</text>
<text x="178" y="194.1">Size:</text>
<text x="184.7" y="194.1">A4</text>
<text x="185.7" y="196.9">E.D.A.</text>
<text x="193.3" y="196.9">8.0.6</text>
<text x="200" y="194.1">Date:</text>
<text x="207" y="194.1">2025-01-02</text>
<text x="263" y="194.3">Rev:</text>
<text x="263" y="196.9">Id:</text>
<text x="267.1" y="196.9">2/2</text>
<text x="269.4" y="194.3">v0.5.1</text>
</g>
<g font-size="1.8" fill="#840000">
<text x="35" y="11.9">1</text>
<text x="85" y="11.9">2</text>
<text x="135" y="11.9">3</text>
<text x="185" y="11.9">4</text>
<text x="235" y="11.9">5</text>
<text x="285" y="11.9">6</text>
<text x="10.3" y="35.9">A</text>
<text x="285.3" y="35.9">A</text>
<text x="10.3" y="85.9">B</text>
<text x="285.3" y="85.9">B</text>
<text x="10.3" y="135.9">C</text>
<text x="285.3" y="135.9">C</text>
<text x="10.3" y="185.9">D</text>
<text x="285.3" y="185.9">D</text>
<text x="35" y="199.9">1</text>
<text x="85" y="199.9">2</text>
<text x="135" y="199.9">3</text>
<text x="185" y="199.9">4</text>
<text x="235" y="199.9">5</text>
<text x="285" y="199.9">6</text>
</g>
<g font-size="1.8" fill="#006464">
<text x="55.5" y="18.6">Power</text>
<text x="97.9" y="22.5">100k</text>
<text x="99" y="19.9">R3</text>
<text x="104.7" y="18.6">Power</text>
<text x="106.4" y="21.2">GND</text>
<text x="130.1" y="18.6">Power</text>
<text x="131.8" y="21.2">GND</text>
<text x="226.4" y="22.5">SW1</text>
<text x="258.7" y="23.7">Power</text>
<text x="53.2" y="28.8">R2</text>
<text x="72.4" y="28.8">LS1</text>
<text x="85.6" y="26.3">Power</text>
<text x="87.4" y="28.8">GND</text>
<text x="221.7" y="25">SW_SPDT_MSM</text>
<text x="242.8" y="25">PWR_FLAG</text>
<text x="34.2" y="35.2">R1</text>
<text x="52" y="31.3">750</text>
<text x="72.4" y="31.3">Speaker_Crystal</text>
<text x="97.9" y="32.6">100k</text>
<text x="99" y="35.2">R4</text>
<text x="196.9" y="33.9">BT1</text>
<text x="210.8" y="33.9">BT2</text>
<text x="238.8" y="33">C1</text>
<text x="238.8" y="35.5">220u</text>
<text x="256.6" y="33.9">C2</text>
<text x="265.4" y="33.9">C3</text>
<text x="274.3" y="33.9">C4</text>
<text x="33.1" y="37.7">100k</text>
<text x="61" y="40.2">Q1</text>
<text x="126.6" y="37.7">Power</text>
<text x="190.5" y="37.7">Battery_Cell</text>
<text x="209.6" y="37.7">Battery_Cell</text>
<text x="256.6" y="36.4">100n</text>
<text x="265.4" y="36.4">100n</text>
<text x="274.3" y="36.4">100n</text>
<text x="61" y="42.8">BC547</text>
<text x="56.4" y="51.7">GND</text>
<text x="117.3" y="49.1">TX1</text>
<text x="117.3" y="51.7">RX1</text>
<text x="125.3" y="49.5" transform="rotate(-90 125.3 49.5)">VIN</text>
<text x="130.4" y="49.9" transform="rotate(-90 130.4 49.9)">3V3</text>
<text x="132.9" y="50.3" transform="rotate(-90 132.9 50.3)">+5V</text>
<text x="117.3" y="56.7">D2</text>
<text x="117.3" y="59.3">D3</text>
<text x="130.7" y="56.7">~{RESET}</text>
<text x="130.7" y="54.2">~{RESET}</text>
<text x="242.8" y="54.2">PWR_FLAG</text>
<text x="259.6" y="54.2">GND</text>
<text x="117.3" y="61.8">D4</text>
<text x="117.3" y="64.4">D5</text>
<text x="131.9" y="64.4">AREF</text>
<text x="117.3" y="69.4">D7</text>
<text x="117.3" y="72">D8</text>
<text x="117.3" y="66.9">D6</text>
<text x="134.2" y="69.4">A0</text>
<text x="134.2" y="72">A1</text>
<text x="117.3" y="74.5">D9</text>
<text x="117.3" y="77.1">D10</text>
<text x="134.2" y="74.5">A2</text>
<text x="134.2" y="77.1">A3</text>
<text x="161.2" y="75.8">SW_Push_RST</text>
<text x="165.6" y="73.3">SW5</text>
<text x="24.4" y="82.1">D_Schottky_Dual_CommonAnode_KKA</text>
<text x="40.6" y="82.1">D1</text>
<text x="52.1" y="80.9">DIP-Sel-1-P1</text>
<text x="117.3" y="82.1">MOSI</text>
<text x="129.3" y="79.6">SDA/A4</text>
<text x="129.3" y="82.1">SCL/A5</text>
<text x="117.3" y="84.7">MISO</text>
<text x="117.3" y="87.2">SCK</text>
<text x="134.2" y="84.7">A6</text>
<text x="134.2" y="87.2">A7</text>
<text x="161.2" y="87.2">SW_Push_CLR</text>
<text x="165.6" y="84.7">SW6</text>
<text x="40.6" y="92.3">D2</text>
<text x="127.9" y="90.9" transform="rotate(-90 127.9 90.9)">GND</text>
<text x="129.2" y="94.8">A1</text>
<text x="179.1" y="92.3">GND</text>
<text x="24.4" y="97.4">D_Schottky_Dual_CommonAnode_KKA</text>
<text x="41.7" y="97.2" transform="rotate(-90 41.7 97.2)">3</text>
<text x="52.1" y="96.2">DIP-Sel-1-P4</text>
<text x="125" y="99.9">GND</text>
<text x="129.2" y="97.4">Arduino_Nano_33_BLE</text>
<text x="161.1" y="98.7">SW_Push_DSP</text>
<text x="165.6" y="96.1">SW7</text>
<text x="24.4" y="106.3">D_Schottky_Dual_CommonAnode_KKA</text>
<text x="24.4" y="103.7">D_Schottky_Dual_CommonAnode_KKA</text>
<text x="40.6" y="106.3">D4</text>
<text x="40.6" y="103.7">D3</text>
<text x="52.1" y="105.1">DIP-Sel-2-P1</text>
<text x="120.2" y="112.6">SW_DIP_x08_1</text>
<text x="125" y="110.1">SW2</text>
<text x="40.6" y="116.4">D5</text>
<text x="24.4" y="121.5">D_Schottky_Dual_CommonAnode_KKA</text>
<text x="52.1" y="120.3">DIP-Sel-2-P4</text>
<text x="24.4" y="127.9">D_Schottky_Dual_CommonAnode_KKA</text>
<text x="24.4" y="130.4">D_Schottky_Dual_CommonAnode_KKA</text>
<text x="40.6" y="127.9">D6</text>
<text x="40.6" y="130.4">D7</text>
<text x="52.1" y="129.2">DIP-Sel-3-P1</text>
<text x="40.6" y="140.6">D8</text>
<text x="120.2" y="141.8">SW_DIP_x08_2</text>
<text x="125" y="139.3">SW3</text>
<text x="24.4" y="145.6">D_Schottky_Dual_CommonAnode_KKA</text>
<text x="41.7" y="145.5" transform="rotate(-90 41.7 145.5)">3</text>
<text x="52.1" y="144.4">DIP-Sel-3-P4</text>
<text x="24.4" y="154.5">D_Schottky_Dual_CommonAnode_KKA</text>
<text x="24.4" y="152">D_Schottky_Dual_CommonAnode_KKA</text>
<text x="40" y="154.5">D10</text>
<text x="40.6" y="152">D9</text>
<text x="52.1" y="153.3">DIP-Sel-4-P1</text>
<text x="40" y="164.7">D11</text>
<text x="24.4" y="169.8">D_Schottky_Dual_CommonAnode_KKA</text>
<text x="41.7" y="169.6" transform="rotate(-90 41.7 169.6)">3</text>
<text x="52.1" y="168.6">DIP-Sel-4-P4</text>
<text x="120.2" y="171">SW_DIP_x08_3</text>
<text x="125" y="168.5">SW4</text>
<text x="24.4" y="176.1">D_Schottky_Dual_CommonAnode_KKA</text>
<text x="24.4" y="178.7">D_Schottky_Dual_CommonAnode_KKA</text>
<text x="40" y="176.1">D12</text>
<text x="40" y="178.7">D13</text>
<text x="52.1" y="177.5">DIP-Sel-5-P1</text>
<text x="40" y="188.8">D14</text>
<text x="24.4" y="193.9">D_Schottky_Dual_CommonAnode_KKA</text>
<text x="52.1" y="192.7">DIP-Sel-5-P4</text>
</g>
<g font-size="1.8" fill="#725600">
<text x="115.8" y="18.6">LDET-PWR</text>
<text x="115.8" y="23.7">LDET-SCK</text>
<text x="115.8" y="21.2">LDET-GND</text>
<text x="142.4" y="21.2">ExtGND</text>
<text x="142.4" y="18.6">ExtPower</text>
<text x="169.1" y="18.6">I2C-SDA</text>
<text x="169.1" y="21.2">I2C-SCL</text>
<text x="115.8" y="28.8">LDET-MISO</text>
<text x="115.8" y="26.3">LDET-SEL</text>
<text x="115.8" y="33.9">LDET-IRQ</text>
<text x="115.8" y="31.3">LDET-MOSI</text>
</g>
<g font-size="1.8" fill="#a90000">
<text x="62.8" y="27.7">1</text>
<text x="224.1" y="26.4">1</text>
<text x="231.7" y="29">2</text>
<text x="62.8" y="30.2">2</text>
<text x="224.1" y="31.5">3</text>
<text x="58.2" y="37.5" transform="rotate(-90 58.2 37.5)">1</text>
<text x="58.2" y="45.2" transform="rotate(-90 58.2 45.2)">3</text>
<text x="124.2" y="45.8" transform="rotate(-90 124.2 45.8)">30</text>
<text x="129.3" y="45.8" transform="rotate(-90 129.3 45.8)">17</text>
<text x="131.8" y="45.8" transform="rotate(-90 131.8 45.8)">27</text>
<text x="114.9" y="48">1</text>
<text x="114.9" y="50.5">2</text>
<text x="137.7" y="53.1">3</text>
<text x="114.9" y="55.6">5</text>
<text x="114.9" y="58.2">6</text>
<text x="137.1" y="55.6">28</text>
<text x="114.9" y="60.7">7</text>
<text x="114.9" y="63.2">8</text>
<text x="114.9" y="65.8">9</text>
<text x="137.1" y="63.2">18</text>
<text x="114.3" y="68.3">10</text>
<text x="114.3" y="70.9">11</text>
<text x="137.1" y="68.3">19</text>
<text x="137.1" y="70.9">20</text>
<text x="114.3" y="73.4">12</text>
<text x="114.3" y="75.9">13</text>
<text x="137.1" y="73.4">21</text>
<text x="137.1" y="75.9">22</text>
<text x="35.5" y="83.6">2</text>
<text x="46.9" y="83.6">1</text>
<text x="114.3" y="81">14</text>
<text x="114.3" y="83.6">15</text>
<text x="137.1" y="78.5">23</text>
<text x="137.1" y="81">24</text>
<text x="137.1" y="83.6">25</text>
<text x="41.7" y="88.3" transform="rotate(-90 41.7 88.3)">3</text>
<text x="114.3" y="86.1">16</text>
<text x="137.1" y="86.1">26</text>
<text x="35.5" y="93.7">1</text>
<text x="41.7" y="90.9" transform="rotate(-90 41.7 90.9)">3</text>
<text x="46.9" y="93.7">2</text>
<text x="126.7" y="93.4" transform="rotate(-90 126.7 93.4)">4</text>
<text x="35.5" y="100.1">1</text>
<text x="46.9" y="100.1">2</text>
<text x="35.5" y="107.7">2</text>
<text x="46.9" y="107.7">1</text>
<text x="41.7" y="112.5" transform="rotate(-90 41.7 112.5)">3</text>
<text x="35.5" y="117.9">1</text>
<text x="41.7" y="115" transform="rotate(-90 41.7 115)">3</text>
<text x="46.9" y="117.9">2</text>
<text x="121.2" y="116.6">1</text>
<text x="121.2" y="119.1">2</text>
<text x="130.8" y="119.1">15</text>
<text x="130.8" y="116.6">16</text>
<text x="35.5" y="124.2">1</text>
<text x="41.7" y="121.4" transform="rotate(-90 41.7 121.4)">3</text>
<text x="46.9" y="124.2">2</text>
<text x="121.2" y="121.7">3</text>
<text x="121.2" y="124.2">4</text>
<text x="130.8" y="124.2">13</text>
<text x="130.8" y="121.7">14</text>
<text x="35.5" y="131.8">2</text>
<text x="46.9" y="131.8">1</text>
<text x="121.2" y="126.7">5</text>
<text x="121.2" y="129.3">6</text>
<text x="121.2" y="131.8">7</text>
<text x="130.8" y="131.8">10</text>
<text x="130.8" y="129.3">11</text>
<text x="130.8" y="126.7">12</text>
<text x="41.7" y="136.6" transform="rotate(-90 41.7 136.6)">3</text>
<text x="121.2" y="134.4">8</text>
<text x="131.4" y="134.4">9</text>
<text x="35.5" y="142">1</text>
<text x="41.7" y="139.1" transform="rotate(-90 41.7 139.1)">3</text>
<text x="46.9" y="142">2</text>
<text x="35.5" y="148.3">1</text>
<text x="46.9" y="148.3">2</text>
<text x="121.2" y="145.8">1</text>
<text x="121.2" y="148.3">2</text>
<text x="130.8" y="148.3">15</text>
<text x="130.8" y="145.8">16</text>
<text x="35.5" y="156">2</text>
<text x="46.9" y="156">1</text>
<text x="121.2" y="150.9">3</text>
<text x="121.2" y="153.4">4</text>
<text x="121.2" y="156">5</text>
<text x="130.8" y="156">12</text>
<text x="130.8" y="153.4">13</text>
<text x="130.8" y="150.9">14</text>
<text x="41.7" y="160.7" transform="rotate(-90 41.7 160.7)">3</text>
<text x="121.2" y="158.5">6</text>
<text x="121.2" y="161">7</text>
<text x="130.8" y="161">10</text>
<text x="130.8" y="158.5">11</text>
<text x="35.5" y="166.1">1</text>
<text x="41.7" y="163.3" transform="rotate(-90 41.7 163.3)">3</text>
<text x="46.9" y="166.1">2</text>
<text x="121.2" y="163.6">8</text>
<text x="131.4" y="163.6">9</text>
<text x="35.5" y="172.5">1</text>
<text x="46.9" y="172.5">2</text>
<text x="121.2" y="175">1</text>
<text x="121.2" y="177.5">2</text>
<text x="130.8" y="177.5">15</text>
<text x="130.8" y="175">16</text>
<text x="35.5" y="180.1">2</text>
<text x="41.7" y="184.9" transform="rotate(-90 41.7 184.9)">3</text>
<text x="46.9" y="180.1">1</text>
<text x="121.2" y="180.1">3</text>
<text x="121.2" y="182.6">4</text>
<text x="121.2" y="185.2">5</text>
<text x="130.8" y="185.2">12</text>
<text x="130.8" y="182.6">13</text>
<text x="130.8" y="180.1">14</text>
<text x="35.5" y="190.2">1</text>
<text x="41.7" y="187.4" transform="rotate(-90 41.7 187.4)">3</text>
<text x="46.9" y="190.2">2</text>
<text x="121.2" y="187.7">6</text>
<text x="121.2" y="190.2">7</text>
<text x="130.8" y="190.2">10</text>
<text x="130.8" y="187.7">11</text>
<text x="121.2" y="192.8">8</text>
<text x="131.4" y="192.8">9</text>
</g>
<g font-size="1.8" fill="#0f0f0f">
<text x="205.7" y="26.3">BatPower</text>
<text x="61" y="35.2">Beeper</text>
<text x="141" y="35.2">SPISel-AS3935</text>
<text x="19" y="40.3">Beeper-CTRL</text>
<text x="39.4" y="40.3">Beeper-TrBase</text>
<text x="52.6" y="40.4">2</text>
<text x="107.9" y="39">AS3935-IRQ</text>
<text x="110.5" y="41.6">SPI-CLK</text>
<text x="111.8" y="42.8">SPI-MISO</text>
<text x="113" y="44.1">SPI-MOSI</text>
<text x="143.5" y="55.5">ARDUINO-RESET</text>
<text x="22.9" y="88.6">DIP-Sel-1</text>
<text x="52.1" y="86">DIP-Sel-1-P2</text>
<text x="52.1" y="91.1">DIP-Sel-1-P3</text>
<text x="52.1" y="101.3">DIP-Sel-1-P5</text>
<text x="109.2" y="101.3">ClearStatsBut</text>
<text x="96" y="106.3">DIP-Sel-1</text>
<text x="134.6" y="102.5">DisplayBut</text>
<text x="22.9" y="112.7">DIP-Sel-2</text>
<text x="52.1" y="110.1">DIP-Sel-2-P2</text>
<text x="92.2" y="114">DIP-Sel-4</text>
<text x="93.5" y="111.4">DIP-Sel-3</text>
<text x="94.7" y="108.9">DIP-Sel-2</text>
<text x="52.1" y="115.2">DIP-Sel-2-P3</text>
<text x="90.9" y="116.5">DIP-Sel-5</text>
<text x="104.1" y="116.5">DIP-Sel-1-P1</text>
<text x="104.1" y="119">DIP-Sel-1-P2</text>
<text x="137.2" y="116.5">DIP-Sens-1</text>
<text x="137.2" y="119">DIP-Sens-2</text>
<text x="52.1" y="125.4">DIP-Sel-2-P5</text>
<text x="104.1" y="124.1">DIP-Sel-1-P4</text>
<text x="104.1" y="121.6">DIP-Sel-1-P3</text>
<text x="137.2" y="121.6">DIP-Sens-3</text>
<text x="137.2" y="124.1">DIP-Sens-4</text>
<text x="104.1" y="129.2">DIP-Sel-2-P1</text>
<text x="104.1" y="131.7">DIP-Sel-2-P2</text>
<text x="104.1" y="126.7">DIP-Sel-1-P5</text>
<text x="137.2" y="126.7">DIP-Sens-5</text>
<text x="22.9" y="136.8">DIP-Sel-3</text>
<text x="52.1" y="134.3">DIP-Sel-3-P2</text>
<text x="104.1" y="134.3">DIP-Sel-2-P3</text>
<text x="52.1" y="139.4">DIP-Sel-3-P3</text>
<text x="52.1" y="149.5">DIP-Sel-3-P5</text>
<text x="104.1" y="145.7">DIP-Sel-2-P4</text>
<text x="104.1" y="148.2">DIP-Sel-2-P5</text>
<text x="104.1" y="153.3">DIP-Sel-3-P2</text>
<text x="104.1" y="150.8">DIP-Sel-3-P1</text>
<text x="104.1" y="155.9">DIP-Sel-3-P3</text>
<text x="22.9" y="160.9">DIP-Sel-4</text>
<text x="52.1" y="158.4">DIP-Sel-4-P2</text>
<text x="104.1" y="158.4">DIP-Sel-3-P4</text>
<text x="104.1" y="160.9">DIP-Sel-3-P5</text>
<text x="52.1" y="163.5">DIP-Sel-4-P3</text>
<text x="104.1" y="163.5">DIP-Sel-4-P1</text>
<text x="52.1" y="173.6">DIP-Sel-4-P5</text>
<text x="104.1" y="174.9">DIP-Sel-4-P2</text>
<text x="104.1" y="177.5">DIP-Sel-4-P3</text>
<text x="104.1" y="180">DIP-Sel-4-P4</text>
<text x="22.9" y="185.1">DIP-Sel-5</text>
<text x="52.1" y="182.5">DIP-Sel-5-P2</text>
<text x="104.1" y="185.1">DIP-Sel-5-P1</text>
<text x="104.1" y="182.5">DIP-Sel-4-P5</text>
<text x="52.1" y="187.6">DIP-Sel-5-P3</text>
<text x="104.1" y="190.2">DIP-Sel-5-P3</text>
<text x="104.1" y="187.6">DIP-Sel-5-P2</text>
<text x="104.1" y="192.7">DIP-Sel-5-P4</text>
</g>
</svg>
